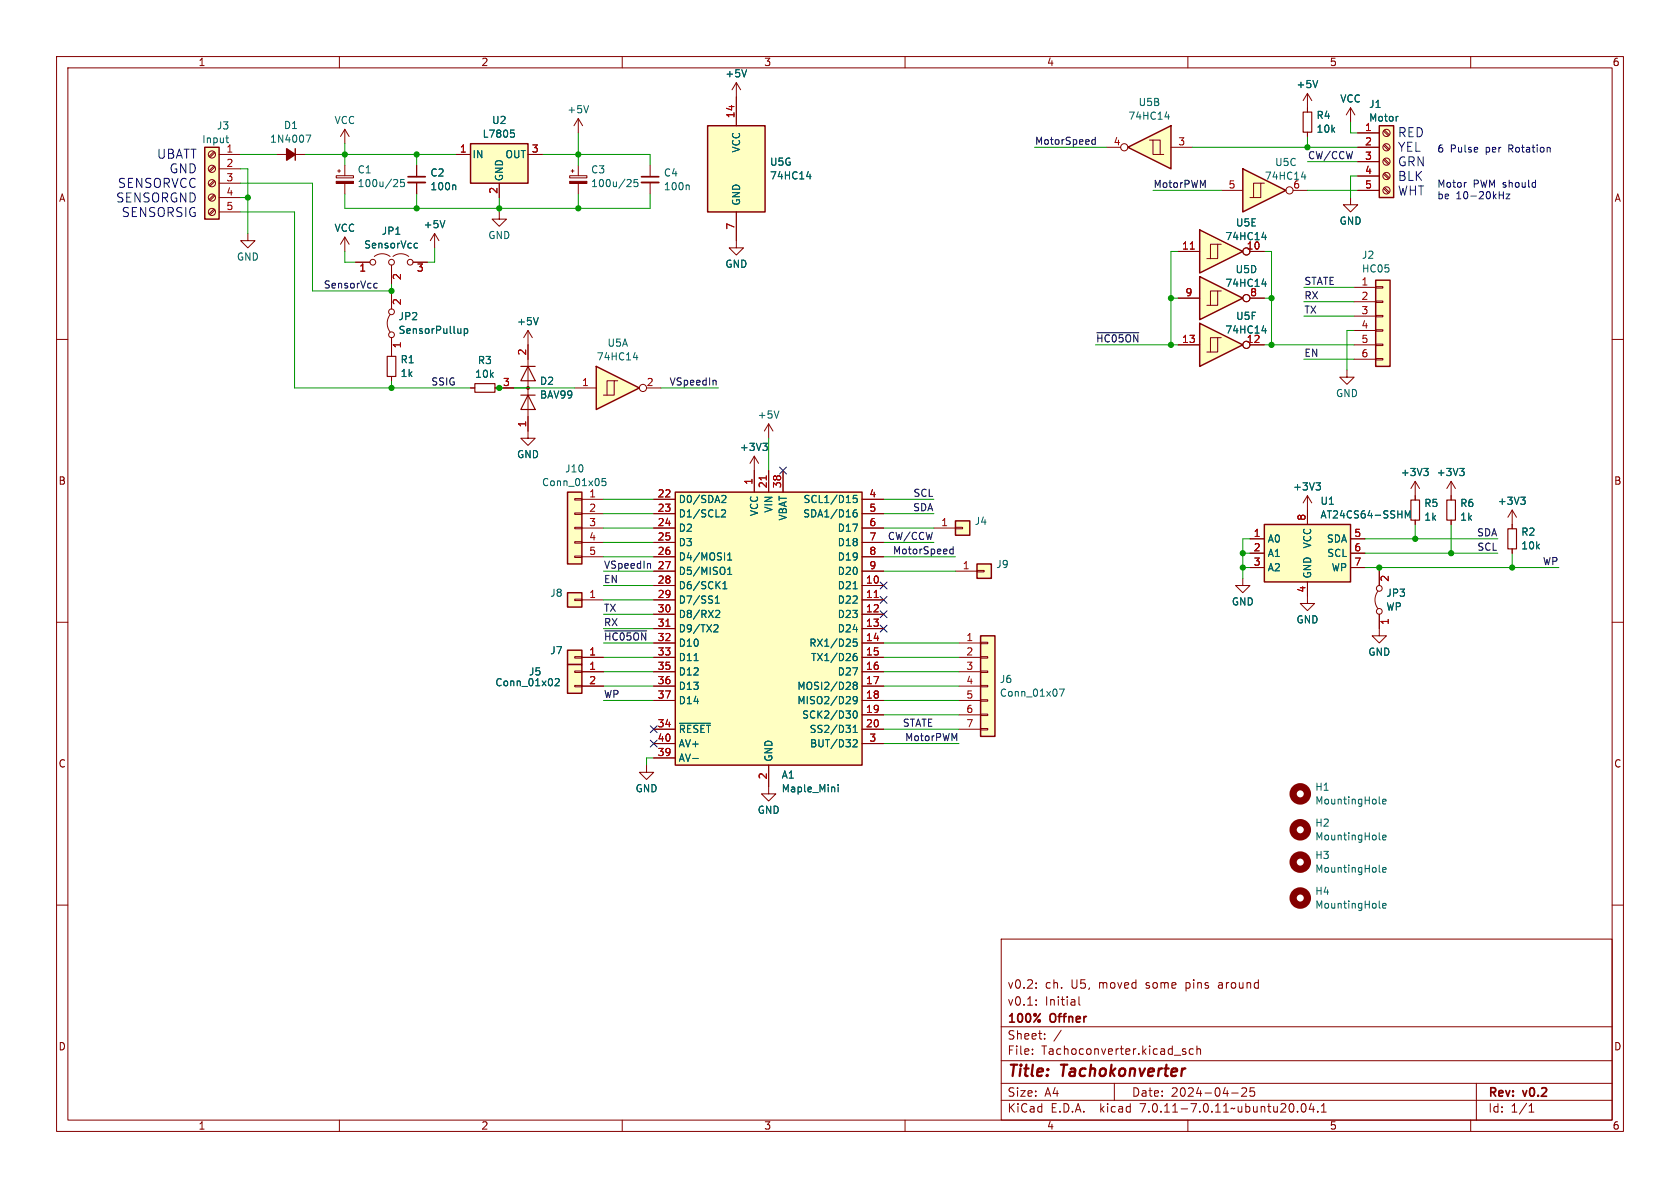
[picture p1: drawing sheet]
<svg xmlns="http://www.w3.org/2000/svg" width="297mm" height="210mm" viewBox="0 0 297 210" stroke-linecap="round" stroke-linejoin="round" font-family="sans-serif">
<g fill="none" stroke="#840000" stroke-width=".18">
<path d="M10 10h277v190h-277zM12 12h273v186h-273zM60 10v2M110 10v2M130.2 14.6l-.8 1.3M130.2 14.6v7.6M130.2 14.6l.7 1.3M160 10v2M210 10v2M260 10v2M80.6 27.3h2.6M88.3 37.5v1.2h1.2l-1.2 1.3-1.3-1.3h1.3"/>
<path d="M88.3 32.4v2.5M93.3 27.3h2.6M130.2 37.5v6.3h1.2l-1.2 1.3-1.3-1.3h1.3M10 60h2M93.3 58.4v19.1h1.3l-1.3 1.2-1.2-1.2h1.2M93.3 58.4l-.7 1.3M93.3 58.4l.8 1.3M285 60h2M83.2 68.6h.7M87.5 68.6h5.8M238.1 65.4v1.3h1.3l-1.3 1.2-1.2-1.2h1.2M231.1 87.6l-.7 1.3"/>
<path d="M231.1 87.6v2.6M231.1 87.6l.8 1.3M250.2 85.1v3.3M250.2 91.9v.8M250.2 85.1l-.8 1.3M250.2 85.1l.8 1.3M256.5 85.1l-.7 1.3M256.5 85.1v2.5M256.5 85.1l.8 1.3M10 110h2M285 110h2M10 160h2"/>
<path d="M285 160h2M177 166h108v32h-108zM183.2 177.6v.1M183.2 173.8v.1M183.2 174.6v.1M183.2 176.8v.1M190.7 176.2v1.3l.3 .2M60 198v2M110 198v2M160 198v2M177 194.5h108M177 191.5h108"/>
<path d="M177 187.5h108M177 181.5h108M182.5 186.3v.1M182.5 185.5v.1M184.7 183.6v.1M184.7 182.8v.1M187.6 182.1l-1.3 2M197 191.5v3M209 185.7l.7 .4-.2 .3-.5-.1M209.6 185.5l-.4-.1-.2 .2M210 198v2M211 185.5l-.5-.1-.3 .3v.4l.2 .2h.6"/>
<path d="M211.6 185.5l.2-.1 .4 .1v.9M211.6 184.9v1.5M217.7 193.2h1.2M219.5 192.4l.6-.1 .2 .1 .1 .3-.9 1.1h.9M221.7 192.3h-.7v.7l.2-.1h.5l.1 .3-.1 .5-.2 .1-.5-.1M229.4 196.5v.1M230.2 195.2l.2-.1a.81 .81 0 0 1 .6 .6 .81 .81 0 0 1-.3 .8l-.2 .1a.81 .81 0 0 1-.3-1.4zM231.8 195l-.3 1.1h.9M232.2 195.6v1M233 196.5v.1M233.6 196.6h.9M233.6 195.5l.4-.4v1.5"/>
<path d="M260 198v2M261 191.5v6.5M270.3 196.6h.9M270.3 195.5l.4-.4v1.5"/>
</g>
<path d="M83.9 67.8h3.6v1.5h-3.6zM92.1 69.9h2.5M92.1 64.8h2.5M93.3 69.9l1.3 2.5h-2.5zM93.3 64.8l1.3 2.5h-2.5zM249.4 88.4h1.6v3.5h-1.6z" fill="none" stroke="#840000" stroke-width=".2"/>
<path d="M132 12.3l-.4 1.3M90.3 23h.6M90.4 23.5h.3l.3 .2-.2 .5-.4 .1M142.6 31.2h.8M143.2 30.8v.8M95.2 56.1l-.5 1.3M232.7 85.3h.7l-.4 .5M233.2 85.8l.2 .3v.3l-.2 .2M251.7 82.8h.8l-.4 .5M252.2 83.3l.3 .2v.3l-.3 .3M258.1 82.8h.7l-.4 .5M258.6 83.3l.2 .2v.3l-.2 .3" fill="none" stroke="#006464" stroke-width=".18"/>
<circle cx="93.3" cy="68.6" r=".25" fill="#840000" stroke="#840000" stroke-width=".18"/>
<g fill="#ffffc2" stroke="#ffffc2" stroke-width=".18">
<path d="M125.1 22.2h10.2v15.3h-10.2z"/>
<path d="M83.2 25.4h10.1v7h-10.1z"/>
</g>
<path d="M83.2 25.4h10.1v7h-10.1zM125.1 22.2h10.2v15.3h-10.2z" fill="none" stroke="#840000" stroke-width=".25"/>
<path d="M105.4 64.8l7.6 3.8-7.6 3.8z" fill="#ffffc2"/>
<path d="M36.2 26h2.5v12.7h-2.5zM52.2 26.3v2M105.4 64.8l7.6 3.8-7.6 3.8zM100.3 87h2.6v12.7h-2.6zM119.4 87h33v48.3h-33zM168.9 92.1h2.5v2.5h-2.5zM172.7 99.7h2.6v2.5h-2.6zM223.5 92.7h15.3v10.2h-15.3zM100.3 104.8h2.6v2.5h-2.6zM100.3 114.9h2.6v2.6h-2.6zM100.3 117.5h2.6v5.1h-2.6zM173.4 112.4h2.5v17.8h-2.5z" fill="none" stroke="#840000" stroke-width=".25"/>
<g fill="none" stroke="#840000" stroke-width=".18">
<path d="M37.8 37l-.8 .8M37.8 34.4l-.8 .9M37.8 31.9l-.8 .8M37.8 29.3l-.8 .9M37.8 26.8l-.8 .8M38 37.1l-.9 .9M38 34.6l-.9 .8M38 32.1l-.9 .8M38 29.5l-.9 .9M38 27l-.9 .8M38.7 27.3h3.8M38.7 29.8h3.8"/>
<path d="M38.7 32.4h3.8M38.7 34.9h3.8M38.7 37.5h3.8M48.9 27.3h5.1M61 22.9v2.5M61 22.9l-.8 1.2M61 22.9l.7 1.2M73.7 29.2v2M73.7 32.3v2M100.7 31.1h3.1v.3h-3.1zM101 30.2h.5M101.2 30v.5"/>
<path d="M102.2 21l-.7 1.2M102.2 21v2.5M102.2 29.2v1.9M102.2 32.4v1.9M102.2 21l.8 1.2M114.9 29.2v2M114.9 32.3v2M43.8 41.3v1.2h1.3l-1.3 1.3-1.3-1.3h1.3M61 41.9l-.8 1.3M61 41.9v2.6M61 41.9l.7 1.3M69 55.6a2.54 2.54 0 0 0 0 3.1"/>
<path d="M69.2 52.1v2.5M69.2 59.7v3.3M69.2 66.5v.8M101.6 68.6h3.8M108.6 67.3h-1.3v2.6M109.2 67.3h-.6v2.6h-1.9M114.3 68.6h2.5M135.9 74.9l-.8 1.3M135.9 74.9v2.6M135.9 74.9l.8 1.3M101.6 98.3h1.3v.3h-1.3zM101.6 95.8h1.3v.2h-1.3z"/>
<path d="M101.6 93.2h1.3v.3h-1.3zM101.6 90.7h1.3v.2h-1.3zM101.6 88.1h1.3v.3h-1.3zM102.9 93.3h3.8M102.9 88.3h3.8M102.9 90.8h3.8M102.9 95.9h3.8M102.9 98.4h3.8M115.6 93.3h3.8M115.6 88.3h3.8M115.6 90.8h3.8M115.6 95.9h3.8"/>
<path d="M115.6 98.4h3.8M133.3 80.6l-.7 1.3M133.3 80.6v6.4M133.3 80.6l.8 1.3M135.9 83.2v3.8M138.4 83.2v3.8M152.4 93.3h3.8M152.4 88.3h3.8M152.4 90.8h3.8M152.4 95.9h3.8M152.4 98.4h3.8M165.1 93.3h3.8"/>
<path d="M168.9 93.2h1.3v.3h-1.3zM221 95.3h2.5M221 97.8h2.5M231.1 90.2v2.5M238.8 95.3h2.5M238.8 97.8h2.5M256.5 87.6v.8M256.5 91.9v.8M267.3 90.2l-.7 1.2M267.3 90.2v3.3M267.3 97v.8M267.3 90.2l.8 1.2"/>
<path d="M101.6 105.9h1.3v.3h-1.3zM101.6 116.1h1.3v.2h-1.3zM101.6 118.6h1.3v.3h-1.3zM102.9 116.2h3.8M102.9 118.7h3.8M102.9 106h3.8M115.6 101h3.8M115.6 113.7h3.8M115.6 116.2h3.8M115.6 118.7h3.8M115.6 106h3.8M115.6 103.5h3.8"/>
<path d="M115.6 108.6h3.8M115.6 111.1h3.8M152.4 101h3.8M152.4 113.7h3.8M152.4 116.2h3.8M152.4 118.7h3.8M152.4 106h3.8M152.4 103.5h3.8M152.4 108.6h3.8M152.4 111.1h3.8M168.9 101h3.8M169.5 113.7h3.9"/>
<path d="M169.5 116.2h3.9M169.5 118.7h3.9M172.7 100.8h1.3v.3h-1.3zM173.4 118.6h1.2v.3h-1.2zM173.4 116.1h1.2v.2h-1.2zM173.4 113.5h1.2v.3h-1.2zM219.7 102.2v1.3h1.3l-1.3 1.3-1.3-1.3h1.3M221 100.3h2.5M231.1 102.9v3.8h1.3l-1.3 1.3-1.2-1.3h1.2M238.8 100.3h2.5M243.6 104.5a2.54 2.54 0 0 0 0 3.1M243.8 108.6v3.8h1.3l-1.3 1.3-1.2-1.3h1.2"/>
<path d="M243.8 101v2.5M101.6 121.2h1.3v.2h-1.3zM102.9 121.3h3.8M114.3 135.3v1.2h1.3l-1.3 1.3-1.3-1.3h1.3M115.6 121.3h3.8M115.6 123.8h3.8M115.6 128.9h3.8M115.6 131.4h3.8M115.6 134h3.8M135.9 135.3v5h1.3l-1.3 1.3-1.3-1.3h1.3M152.4 121.3h3.8M152.4 123.8h3.8"/>
<path d="M152.4 126.4h3.8M152.4 128.9h3.8M152.4 131.4h3.8M169.5 121.3h3.9M169.5 123.8h3.9M169.5 126.4h3.9M169.5 128.9h3.9M173.4 128.8h1.2v.2h-1.2zM173.4 126.2h1.2v.3h-1.2zM173.4 123.7h1.2v.3h-1.2zM173.4 121.2h1.2v.2h-1.2z"/>
<circle cx="37.5" cy="34.9" r=".63"/>
<circle cx="37.5" cy="32.4" r=".63"/>
<circle cx="37.5" cy="29.8" r=".63"/>
<circle cx="37.5" cy="37.5" r=".63"/>
<circle cx="37.5" cy="27.3" r=".63"/>
<circle cx="69.2" cy="59.2" r=".51"/>
<circle cx="69.2" cy="55.1" r=".51"/>
<circle cx="113.7" cy="68.6" r=".63"/>
<circle cx="243.8" cy="104" r=".51"/>
<circle cx="243.8" cy="108.1" r=".51"/>
</g>
<g fill="none" stroke="#006464" stroke-width=".18">
<path d="M104 18.7l-.4 1.2M39.9 24.4h.5M40.1 25l.2 .2M54.1 23.9h.8l-.5 1.2M80.4 32.7l.2 .2v.6M111.3 31.7l.3 .3-.1 .3-.7 .7h.8M112.7 31.7h-.6v.6l.1-.1 .5 .1 .1 .2-.1 .4-.2 .1-.4-.1M121.7 32.7l.1 .2v.6M81.5 58.1v.8M81.5 58.8l-.1 .1M82.1 58.1v1.3M82.1 58.2l.3-.1 .3 .2-.1 .6h-.5"/>
<path d="M112 63.2h.8M112.6 62.8v.8M134.9 78.4h.7l-.4 .4M135.4 78.8l.2 .3v.3l-.2 .2M137.7 72.6l-.4 1.3M107.1 84.6h-.6l-.1 .6 .2-.1h.4l.1 .2v.4l-.2 .2-.5-.2M127.5 90.2l.5-.1 .3 .4-.8 .9h.8M127.8 87.6h.4l.1 .3-.8 .9h.8M128.6 99h.8M128.6 98.1l.4-.4v1.3M151.4 90.1l-.3 .1a.86 .86 0 0 0 0 1.2l.4-.1v-.5l-.2-.2-.4 .1-.1 .1M151.5 87.6h-.6l-.1 .6 .2-.1h.4l.1 .2v.4l-.2 .1-.5-.1"/>
<path d="M248.4 91.6v-1.3l.5 .9 .4-.9v1.3M268.8 87.9h.8l-.4 .5M269.4 88.4l.2 .2v.3l-.2 .3M122.7 116.8h.7M126.4 110.4l.4 .1 .1 .3-.7 .9h.7M126.5 106.6h.7M126.5 105.7l.3-.3v1.2M126.6 108l.4-.1 .2 .4-.7 .9h.7M127.8 104.1h.7M127.8 103.2l.4-.4v1.3M128.6 100.6l.4-.3v1.2M128.6 101.5h.8"/>
<path d="M150.8 104.1h.7M151.4 115.5l-.3 .1a.86 .86 0 0 0 0 1.2l.4-.1v-.5l-.2-.2-.4 .1-.1 .1M151.5 113h-.6l-.1 .6 .2-.1h.4l.1 .2v.4l-.2 .1-.5-.1M98.2 120.1l.4-.1 .3 .3-.8 .9h.8M120.1 127.9h5.5M122.5 134.1h.9M148.2 138.7v.1M148.2 139.1v.9M150.8 129.5h.7M150.8 128.6l.4-.4v1.3M150.9 130.8h.4l.2 .3-.7 .9h.7M150.9 125.8l.2-.1a.68 .68 0 0 1 .5 .6 .68 .68 0 0 1-.5 .6l-.2-.1-.1-.3z"/>
<path d="M151.1 121.1l-.3-.2 .3-.3h.2l.2 .2-.2 .3M151.1 121.1l-.3 .3 .1 .3 .2 .2 .3-.1 .1-.2v-.2l-.2-.3M151.1 121.1h.2M151.5 123.7l-.2 .2h-.4l-.1-.2 .1-.5 .4-.1 .2 .2a.84 .84 0 0 1-.3 1.1h-.3M187.3 121.8h.8l-.5 1.3M243.8 141.9l.2 .2M243.8 148.3l.2 .2M243.8 154l.2 .2M244.4 141.7l.6-.1v-.3h-.4l-.2 .2 .1 .6h.5M244.4 148.1l.6-.2v-.2l-.4-.1-.2 .2 .1 .6h.5M244.4 153.8l.6-.2v-.2l-.4-.1-.2 .2 .1 .6h.5M243.8 160.4l.2 .1"/>
<path d="M244.4 160.1l.6-.1v-.2l-.4-.1-.2 .2 .1 .6h.5"/>
</g>
<path d="M100.7 32.1h3.1v.3h-3.1z" fill="#840000" stroke="#840000" stroke-width=".18"/>
<g fill="#ffffc2" stroke="#ffffc2" stroke-width=".18">
<path d="M172.7 99.7h2.6v2.5h-2.6z"/>
<path d="M168.9 92.1h2.5v2.5h-2.5z"/>
<path d="M173.4 112.4h2.5v17.8h-2.5z"/>
<path d="M223.5 92.7h15.3v10.2h-15.3z"/>
<path d="M36.2 26h2.5v12.7h-2.5z"/>
<path d="M100.3 104.8h2.6v2.5h-2.6z"/>
<path d="M119.4 87h33v48.3h-33z"/>
<path d="M100.3 87h2.6v12.7h-2.6z"/>
<path d="M100.3 114.9h2.6v2.6h-2.6z"/>
<path d="M100.3 117.5h2.6v5.1h-2.6z"/>
</g>
<path d="M68.5 63h1.5v3.5h-1.5zM255.8 88.4h1.5v3.5h-1.5zM266.6 93.5h1.5v3.5h-1.5z" fill="none" stroke="#840000" stroke-width=".2"/>
<g fill="none" stroke="#840000" stroke-width="1.3">
<circle cx="229.9" cy="146.7" r="1.27"/>
<circle cx="229.9" cy="158.7" r="1.27"/>
<circle cx="229.9" cy="152.4" r="1.27"/>
<circle cx="229.9" cy="140.3" r="1.27"/>
</g>
<path d="M72.1 32.3h3.1M113.4 32.3h3.1" fill="none" stroke="#840000" stroke-width=".33"/>
<path d="M72.1 31.2h3.1M113.4 31.2h3.1" fill="none" stroke="#840000" stroke-width=".3"/>
<path d="M50.7 26.3l1.5 1-1.5 1z" fill="#840000" stroke="#840000" stroke-width=".25"/>
<path d="M135.5 84.1v.7M117.7 110.7h.7M154.5 105.6h.8" fill="none" stroke="#a90000" stroke-width=".18"/>
<path d="M219.7 29.8l7.6 3.9-7.6 3.8z" fill="#ffffc2"/>
<path d="M219.7 29.8l7.6 3.9-7.6 3.8z" fill="none" stroke="#840000" stroke-width=".25"/>
<g fill="none" stroke="#840000" stroke-width=".18">
<path d="M215.9 33.7h3.8M222.9 32.4h-1.3v2.5M223.5 32.4h-.6v2.5h-1.9M228.6 33.7h2.5"/>
<circle cx="228" cy="33.7" r=".63"/>
</g>
<path d="M230.1 31.3h.8M230.7 30.8v.9" fill="none" stroke="#006464" stroke-width=".18"/>
<path d="M199.4 26l7.6-3.8v7.6z" fill="#ffffc2"/>
<path d="M199.4 26l7.6-3.8v7.6zM243.2 49.5h2.5v15.3h-2.5z" fill="none" stroke="#840000" stroke-width=".25"/>
<g fill="none" stroke="#840000" stroke-width=".18">
<path d="M195.6 26h2.5M203.2 24.8h.6v2.5h1.9M203.8 24.8h1.3v2.5M207 26h3.8M76.8 41.3l-.7 1.2M76.8 41.3v2.5M76.8 41.3l.8 1.2M239.4 50.8h3.8M239.4 53.3h3.8M239.4 55.9h3.8M239.4 58.4h3.8M243.2 58.3h1.3v.2h-1.3z"/>
<path d="M243.2 55.8h1.3v.2h-1.3zM243.2 53.2h1.3v.3h-1.3zM243.2 50.7h1.3v.2h-1.3zM239.4 61h3.8M239.4 63.5h3.8M243.2 63.4h1.3v.2h-1.3zM243.2 60.8h1.3v.3h-1.3z"/>
<circle cx="198.8" cy="26" r=".63"/>
</g>
<path d="M78.6 39l-.4 1.3M206 20.7h.7M206.6 20.2v.9" fill="none" stroke="#006464" stroke-width=".18"/>
<path d="M243.2 49.5h2.5v15.3h-2.5z" fill="#ffffc2" stroke="#ffffc2" stroke-width=".18"/>
<path d="M212.1 57.2l7.6 3.8-7.6 3.8z" fill="#ffffc2"/>
<path d="M212.1 57.2l7.6 3.8-7.6 3.8z" fill="none" stroke="#840000" stroke-width=".25"/>
<g fill="none" stroke="#840000" stroke-width=".18">
<path d="M215.3 59.7h-1.3v2.5M215.9 59.7h-.6v2.5h-1.9M208.3 61h3.8M221 61h2.5"/>
<circle cx="220.3" cy="61" r=".63"/>
</g>
<path d="M223.1 58.5h.8M223.7 58v.9" fill="none" stroke="#006464" stroke-width=".18"/>
<path d="M212.1 48.9l7.6 3.8-7.6 3.8z" fill="#ffffc2"/>
<path d="M212.1 48.9l7.6 3.8-7.6 3.8z" fill="none" stroke="#840000" stroke-width=".25"/>
<g fill="none" stroke="#840000" stroke-width=".18">
<path d="M208.3 52.7h3.8M215.3 51.4h-1.3v2.6M215.9 51.4h-.6v2.6h-1.9M221 52.7h2.5"/>
<circle cx="220.3" cy="52.7" r=".63"/>
</g>
<path d="M223.1 50.2h.8M223.7 49.8v.8" fill="none" stroke="#006464" stroke-width=".18"/>
<path d="M212.1 40.6l7.6 3.9-7.6 3.8z" fill="#ffffc2"/>
<path d="M243.8 22.2h2.6v12.7h-2.6zM212.1 40.6l7.6 3.9-7.6 3.8z" fill="none" stroke="#840000" stroke-width=".25"/>
<g fill="none" stroke="#840000" stroke-width=".18">
<path d="M130.2 17.1v5.1M231.1 16.5l-.7 1.3M231.1 16.5v3.3M231.1 16.5l.8 1.3M238.8 19.1l-.8 1.2M238.8 19.1v2.5M238.8 19.1l.7 1.2M59.4 31.1h3.1v.3h-3.1zM59.7 30.2h.5M59.9 30v.5M61 29.2v1.9M61 32.4v1.9"/>
<path d="M73.7 29.2v2M73.7 32.3v2M80.6 27.3h2.6M88.3 32.4v2.5M93.3 27.3h2.6M130.2 37.5v5M231.1 23.4v.7M238.8 34.9v1.3h1.2l-1.2 1.3-1.3-1.3h1.3M240 23.5h3.8M240 26h3.8M240 28.6h3.8M240 31.1h3.8"/>
<path d="M240 33.7h3.8M244.6 33.3l.8 .9M244.6 30.8l.8 .8M244.6 28.2l.8 .9M244.6 25.7l.8 .8M244.6 23.2l.8 .8M244.8 33.1l.8 .9M244.8 30.6l.8 .8M244.8 28.1l.8 .8M244.8 25.5l.8 .9M244.8 23l.8 .8M62.9 46.4h2.5"/>
<path d="M66.2 45.3a2.26 2.26 0 0 1 2.8 0M69.2 46.9v3.3M69.2 52.1v2.5M69.2 59.7v3.3M69.5 45.3a2.26 2.26 0 0 1 2.8 0M73 46.4h2.6M208.3 44.5h3.8M208.3 52.7h3.8M215.3 43.2h-1.3v2.5M215.9 43.2h-.6v2.5h-1.9M221 44.5h2.5M221 52.7h2.5"/>
<path d="M69.2 66.5v.8M83.2 68.6h.7M87.5 68.6h3.3M93.3 61v2.5M93.3 73.7v2.5M208.3 61h3.8M221 61h2.5M115.6 88.3h3.8M115.6 90.8h3.8M115.6 93.3h3.8M115.6 95.9h3.8M115.6 98.4h3.8"/>
<path d="M133.3 83.2v3.8M135.9 83.2v3.8M138.4 83.2v3.8M152.4 88.3h3.8M152.4 90.8h3.8M152.4 93.3h3.8M152.4 95.9h3.8M152.4 98.4h3.8M221 95.3h2.5M221 97.8h2.5M231.1 90.2v2.5M238.8 95.3h2.5"/>
<path d="M238.8 97.8h2.5M250.2 87.6v.8M250.2 91.9v.8M256.5 87.6v.8M256.5 91.9v.8M267.3 92.7v.8M267.3 97v.8M102.9 118.7h3.8M102.9 116.2h3.8M115.6 118.7h3.8M115.6 116.2h3.8M115.6 103.5h3.8"/>
<path d="M115.6 106h3.8M115.6 108.6h3.8M115.6 111.1h3.8M115.6 113.7h3.8M115.6 101h3.8M152.4 118.7h3.8M152.4 116.2h3.8M152.4 103.5h3.8M152.4 106h3.8M152.4 108.6h3.8M152.4 111.1h3.8M152.4 113.7h3.8"/>
<path d="M152.4 101h3.8M221 100.3h2.5M231.1 102.9v2.5M238.8 100.3h2.5M243.8 101v2.5M243.8 108.6v2.5M102.9 121.3h3.8M115.6 121.3h3.8M115.6 123.8h3.8M115.6 128.9h3.8M115.6 131.4h3.8M115.6 134h3.8"/>
<path d="M135.9 135.3v3.8M152.4 121.3h3.8M152.4 123.8h3.8M152.4 126.4h3.8M152.4 128.9h3.8M152.4 131.4h3.8"/>
<circle cx="245.1" cy="33.7" r=".63"/>
<circle cx="245.1" cy="31.1" r=".63"/>
<circle cx="245.1" cy="23.5" r=".63"/>
<circle cx="245.1" cy="28.6" r=".63"/>
<circle cx="245.1" cy="26" r=".63"/>
<circle cx="65.9" cy="46.4" r=".51"/>
<circle cx="69.2" cy="46.4" r=".51"/>
<circle cx="72.5" cy="46.4" r=".51"/>
<circle cx="220.3" cy="52.7" r=".63"/>
<circle cx="220.3" cy="44.4" r=".63"/>
<circle cx="220.3" cy="61" r=".63"/>
</g>
<path d="M210.4 44h.8M135.5 84.1v.7M117.7 110.7h.7M154.5 105.6h.8" fill="none" stroke="#a90000" stroke-width=".18"/>
<g fill="none" stroke="#006464" stroke-width=".18">
<path d="M132 12.3l-.4 1.3M233 14.2l-.5 1.3M70.1 31.7l.2 .3-.1 .3-.7 .7h.8M71.5 31.7h-.7v.6l.2-.1 .4 .1 .1 .2v.4l-.2 .1-.5-.1M78.6 39l-.4 1.3M80.4 32.7l.2 .2v.6M90.3 23h.6M90.4 23.5h.3l.3 .2-.2 .5-.4 .1M142.6 31.2h.8M143.2 30.8v.8M247.1 20.6h.1M73.3 43.8h.5"/>
<path d="M73.3 43.1h.5M81.5 58.1v.8M81.5 58.8l-.1 .1M82.1 58.1v1.3M82.1 58.2l.3-.1 .3 .2-.1 .6h-.5M95.2 56.1l-.5 1.3M223.1 42h.8M223.1 58.5h.8M223.1 50.2h.8M223.7 41.5v.9M223.7 49.8v.8M223.7 58v.9"/>
<path d="M134.9 78.4h.7l-.4 .4M135.4 78.8l.2 .3v.3l-.2 .2M127.5 90.2l.5-.1 .3 .4-.8 .9h.8M127.8 87.6h.4l.1 .3-.8 .9h.8M128.6 99h.8M128.6 98.1l.4-.4v1.3M151.4 90.1l-.3 .1a.86 .86 0 0 0 0 1.2l.4-.1v-.5l-.2-.2-.4 .1-.1 .1M151.5 87.6h-.6l-.1 .6 .2-.1h.4l.1 .2v.4l-.2 .1-.5-.1M232.7 85.3h.7l-.4 .5M233.2 85.8l.2 .3v.3l-.2 .2M248.4 91.6v-1.3l.5 .9 .4-.9v1.3M251.7 82.8h.8l-.4 .5"/>
<path d="M252.2 83.3l.3 .2v.3l-.3 .3M258.1 82.8h.7l-.4 .5M258.6 83.3l.2 .2v.3l-.2 .3M268.8 87.9h.8l-.4 .5M269.4 88.4l.2 .2v.3l-.2 .3M122.7 116.8h.7M126.4 110.4l.4 .1 .1 .3-.7 .9h.7M126.5 106.6h.7M126.5 105.7l.3-.3v1.2M126.6 108l.4-.1 .2 .4-.7 .9h.7M127.8 104.1h.7M127.8 103.2l.4-.4v1.3"/>
<path d="M128.6 100.6l.4-.3v1.2M128.6 101.5h.8M150.8 104.1h.7M151.4 115.5l-.3 .1a.86 .86 0 0 0 0 1.2l.4-.1v-.5l-.2-.2-.4 .1-.1 .1M151.5 113h-.6l-.1 .6 .2-.1h.4l.1 .2v.4l-.2 .1-.5-.1M98.2 120.1l.4-.1 .3 .3-.8 .9h.8M120.1 127.9h5.5M122.5 134.1h.9M148.2 138.7v.1M148.2 139.1v.9M150.8 129.5h.7M150.8 128.6l.4-.4v1.3"/>
<path d="M150.9 130.8h.4l.2 .3-.7 .9h.7M150.9 125.8l.2-.1a.68 .68 0 0 1 .5 .6 .68 .68 0 0 1-.5 .6l-.2-.1-.1-.3zM151.1 121.1l-.3-.2 .3-.3h.2l.2 .2-.2 .3M151.1 121.1l-.3 .3 .1 .3 .2 .2 .3-.1 .1-.2v-.2l-.2-.3M151.1 121.1h.2M151.5 123.7l-.2 .2h-.4l-.1-.2 .1-.5 .4-.1 .2 .2a.84 .84 0 0 1-.3 1.1h-.3"/>
</g>
<path d="M243.8 22.2h2.6v12.7h-2.6z" fill="#ffffc2" stroke="#ffffc2" stroke-width=".18"/>
<path d="M59.4 32.1h3.1v.3h-3.1z" fill="#840000" stroke="#840000" stroke-width=".18"/>
<path d="M230.4 19.8h1.5v3.6h-1.5z" fill="none" stroke="#840000" stroke-width=".2"/>
<path d="M193 25.3l.3 .2h.3M193.6 24.3v1.2M193.6 24.7h-.3l-.3 .2M66.2 50.9h.5M66.2 50.1h.5M193.9 58.8h7.4M126.5 67.3l.1 .8M114.9 99.7l.1 .8M167.9 97.7l.2 .2h.4M168.5 96.6v1.3M168.5 97.1h-.4l-.2 .2M106.9 111.5h7.4" fill="none" stroke="#0f0f0f" stroke-width=".18"/>
<path d="M259.1 32.3h.1M265 34.5h.8M265.8 33.9v1.2M266.3 34.3h.6l-.6 .8h.6M274 26.1l.1 .8" fill="none" stroke="#0000c2" stroke-width=".18"/>
<g fill="none" stroke="#009600" stroke-width=".18">
<path d="M42.5 37.5h9.6v31.1h31.1M42.5 29.8h1.3v11.5M42.5 34.9h1.3M42.5 32.4h12.7v19h14M42.5 27.3h6.4M54 27.3h26.6M61 25.4v3.8M61 34.3v2.5h53.9v-2.5M73.7 27.3v1.9M73.7 34.3v2.5M88.3 34.9v2.6M95.9 27.3h19v1.9"/>
<path d="M102.2 23.5v5.7M102.2 34.3v2.5M182.9 26h12.7M203.8 33.7h12.1M210.8 26h29.2M231.1 24.1v1.9M231.1 33.7h8.9M231.1 28.6h8.9M238.8 21.6v1.9h1.2M240 31.1h-1.2v3.8M61 44.5v1.9h1.9M69.2 50.2v1.9"/>
<path d="M76.8 43.8v2.6h-1.2M207 52.7h1.3M208.3 44.5h-1.3v16.5M223.5 44.5h1.3v16.5M223.5 52.7h1.3M230.5 50.8h8.9M230.5 53.3h8.9M230.5 55.9h8.9M239.4 58.4h-1.3v7M69.2 67.3v1.3M88.3 68.6h13.3M116.8 68.6h10.2"/>
<path d="M135.9 77.5v5.7M193.7 61h14.6M223.5 61h15.9M230.5 63.5h8.9M106.7 93.3h8.9M106.7 90.8h8.9M106.7 95.9h8.9M106.7 98.4h8.9M106.7 88.3h8.9M156.2 93.3h8.9M156.2 90.8h8.9M156.2 95.9h8.9"/>
<path d="M156.2 98.4h12.7M156.2 88.3h8.9M219.7 97.8h1.3M221 95.3h-1.3v6.9M241.3 97.8h23.5M241.3 95.3h23.5M250.2 92.7v2.6M256.5 92.7v5.1M267.3 97.8v2.5M106.7 101h8.9M106.7 118.7h8.9M106.7 106h8.9"/>
<path d="M106.7 103.5h8.9M106.7 108.6h8.9M106.7 116.2h8.9M106.7 113.7h8.9M106.7 111.1h8.9M156.2 101h12.7M156.2 118.7h13.3M156.2 116.2h13.3M156.2 113.7h13.3M219.7 100.3h1.3M241.3 100.3h34.3M243.8 100.3v.7"/>
<path d="M106.7 121.3h8.9M106.7 123.8h8.9M115.6 134h-1.3v1.3M156.2 121.3h13.3M156.2 123.8h13.3M156.2 131.4h13.3M156.2 128.9h13.3M156.2 126.4h13.3"/>
</g>
<g fill="none" stroke="#000084" stroke-width=".18">
<path d="M137.8 82.6l1.2 1.2M139 82.6l-1.2 1.2M155.6 105.4l1.2 1.3M155.6 108l1.2 1.2M155.6 110.5l1.2 1.2M155.6 102.9l1.2 1.2M156.8 105.4l-1.2 1.3M156.8 108l-1.2 1.2M156.8 110.5l-1.2 1.2M156.8 102.9l-1.2 1.2M115 130.8l1.2 1.3M115 128.3l1.2 1.2"/>
<path d="M116.2 130.8l-1.2 1.3M116.2 128.3l-1.2 1.2"/>
</g>
<g fill="#009600" stroke="#009600" stroke-width=".18">
<circle cx="231.1" cy="26" r=".46"/>
<circle cx="88.3" cy="36.8" r=".46"/>
<circle cx="73.7" cy="27.3" r=".46"/>
<circle cx="73.7" cy="36.8" r=".46"/>
<circle cx="69.2" cy="51.4" r=".46"/>
<circle cx="69.2" cy="68.6" r=".46"/>
<circle cx="207" cy="61" r=".46"/>
<circle cx="207" cy="52.7" r=".46"/>
<circle cx="102.2" cy="27.3" r=".46"/>
<circle cx="102.2" cy="36.8" r=".46"/>
<circle cx="88.3" cy="68.6" r=".46"/>
<circle cx="256.5" cy="97.8" r=".46"/>
<circle cx="250.2" cy="95.3" r=".46"/>
<circle cx="224.8" cy="52.7" r=".46"/>
<circle cx="267.3" cy="100.3" r=".46"/>
<circle cx="43.8" cy="34.9" r=".46"/>
<circle cx="61" cy="27.3" r=".46"/>
<circle cx="219.7" cy="97.8" r=".46"/>
<circle cx="224.8" cy="61" r=".46"/>
<circle cx="243.8" cy="100.3" r=".46"/>
<circle cx="219.7" cy="100.3" r=".46"/>
</g>
<g font-size="2.8" fill="#840000">
<text x="178" y="190.9">Title:</text>
<text x="187.7" y="190.9">Tachokonverter</text>
</g>
<g font-size="2.2" fill="#0000c2">
<text x="27.7" y="28.2">UBATT</text>
<text x="247" y="24.4">RED</text>
<text x="247" y="26.9">YEL</text>
<text x="247" y="29.5">GRN</text>
<text x="20.5" y="35.9">SENSORGND</text>
<text x="20.8" y="33.3">SENSORVCC</text>
<text x="29.9" y="30.8">GND</text>
<text x="247" y="32.1">BLK</text>
<text x="247" y="34.7">WHT</text>
<text x="21.5" y="38.5">SENSORSIG</text>
</g>
<g font-size="2.1" fill="#840000">
<text x="178" y="178">v0.1:</text>
<text x="178" y="175">v0.2:</text>
<text x="184.7" y="178">Initial</text>
<text x="184.7" y="175">ch.</text>
<text x="189.4" y="175">U5,</text>
<text x="194.4" y="175">moved</text>
<text x="202.8" y="175">some</text>
<text x="210" y="175">pins</text>
<text x="215.9" y="175">around</text>
<text x="178" y="184">Sheet:</text>
<text x="178" y="181.2">100%</text>
<text x="185.7" y="181.2">Offner</text>
<text x="178" y="186.7">File:</text>
<text x="184.1" y="186.7">Tachoconverter.kicad_sch</text>
<text x="178" y="196.9">KiCad</text>
<text x="178" y="194.1">Size:</text>
<text x="184.7" y="194.1">A4</text>
<text x="185.7" y="196.9">E.D.A.</text>
<text x="194.6" y="196.9">kicad</text>
<text x="200" y="194.1">Date:</text>
<text x="201.8" y="196.9">7.0.11-7.0.11~ubuntu20.04.1</text>
<text x="207" y="194.1">2024-04-25</text>
<text x="263" y="194.3">Rev:</text>
<text x="263" y="196.9">Id:</text>
<text x="267.1" y="196.9">1/1</text>
<text x="269.4" y="194.3">v0.2</text>
</g>
<g font-size="1.8" fill="#840000">
<text x="35" y="11.9">1</text>
<text x="85" y="11.9">2</text>
<text x="135" y="11.9">3</text>
<text x="185" y="11.9">4</text>
<text x="235" y="11.9">5</text>
<text x="285" y="11.9">6</text>
<text x="10.3" y="35.9">A</text>
<text x="285.3" y="35.9">A</text>
<text x="10.3" y="85.9">B</text>
<text x="285.3" y="85.9">B</text>
<text x="10.3" y="135.9">C</text>
<text x="285.3" y="135.9">C</text>
<text x="10.3" y="185.9">D</text>
<text x="285.3" y="185.9">D</text>
<text x="35" y="199.9">1</text>
<text x="85" y="199.9">2</text>
<text x="135" y="199.9">3</text>
<text x="185" y="199.9">4</text>
<text x="235" y="199.9">5</text>
<text x="285" y="199.9">6</text>
</g>
<g font-size="1.8" fill="#006464">
<text x="128.1" y="13.9">+5V</text>
<text x="229.1" y="15.8">+5V</text>
<text x="38.3" y="23.1">J3</text>
<text x="50.1" y="23">D1</text>
<text x="59" y="22.1">VCC</text>
<text x="86.9" y="22.1">U2</text>
<text x="100.2" y="20.2">+5V</text>
<text x="199.4" y="21.4">74HC14</text>
<text x="201.2" y="18.9">U5B</text>
<text x="232.6" y="21.2">R4</text>
<text x="232.6" y="23.7">10k</text>
<text x="236.8" y="18.3">VCC</text>
<text x="241.9" y="19.3">J1</text>
<text x="241.9" y="21.7">Motor</text>
<text x="35.6" y="25.5">Input</text>
<text x="39.9" y="27.1">1</text>
<text x="47.6" y="25.4">1N4007</text>
<text x="83.4" y="28.2">IN</text>
<text x="85.2" y="24.5">L7805</text>
<text x="89.3" y="28.2">OUT</text>
<text x="131" y="27.1" transform="rotate(-90 131 27.1)">VCC</text>
<text x="136" y="29.5">U5G</text>
<text x="225.3" y="29.6">U5C</text>
<text x="63.1" y="30.9">C1</text>
<text x="63.1" y="33.3">100u/25</text>
<text x="76" y="31.4">C2</text>
<text x="76" y="33.8">100n</text>
<text x="89.1" y="32.1" transform="rotate(-90 89.1 32.1)">GND</text>
<text x="104.4" y="30.9">C3</text>
<text x="104.4" y="33.3">100u/25</text>
<text x="117.3" y="31.4">C4</text>
<text x="117.3" y="33.8">100n</text>
<text x="136" y="31.9">74HC14</text>
<text x="223.5" y="32">74HC14</text>
<text x="228.5" y="33.4">6</text>
<text x="59" y="41.2">VCC</text>
<text x="67.4" y="41.7">JP1</text>
<text x="74.8" y="40.5">+5V</text>
<text x="131" y="36.4" transform="rotate(-90 131 36.4)">GND</text>
<text x="218.4" y="40.2">U5E</text>
<text x="236.7" y="39.9">GND</text>
<text x="41.8" y="46.3">GND</text>
<text x="64.3" y="44.1">SensorVcc</text>
<text x="86.2" y="42.5">GND</text>
<text x="128.1" y="47.5">GND</text>
<text x="216.5" y="42.7">74HC14</text>
<text x="240.7" y="45.9">J2</text>
<text x="216.5" y="50.9">74HC14</text>
<text x="218.3" y="48.5">U5D</text>
<text x="240.7" y="48.4">HC05</text>
<text x="70.4" y="56.8">JP2</text>
<text x="70.4" y="59.2">SensorPullup</text>
<text x="91.3" y="57.7">+5V</text>
<text x="216.5" y="59.2">74HC14</text>
<text x="218.4" y="56.7">U5F</text>
<text x="70.7" y="64.4">R1</text>
<text x="84.4" y="64.6">R3</text>
<text x="105.4" y="63.9">74HC14</text>
<text x="107.3" y="61.5">U5A</text>
<text x="70.7" y="66.8">1k</text>
<text x="83.9" y="67">10k</text>
<text x="95.4" y="68.2">D2</text>
<text x="95.4" y="70.7">BAV99</text>
<text x="236.1" y="70.4">GND</text>
<text x="133.9" y="74.2">+5V</text>
<text x="91.3" y="81.2">GND</text>
<text x="99.8" y="83.7">J10</text>
<text x="130.7" y="79.9">+3V3</text>
<text x="95.7" y="86.1">Conn_01x05</text>
<text x="119.9" y="89.1">D0/SDA2</text>
<text x="142" y="89.1">SCL1/D15</text>
<text x="228.5" y="86.9">+3V3</text>
<text x="233.3" y="89.4">U1</text>
<text x="247.5" y="84.4">+3V3</text>
<text x="251.7" y="89.8">R5</text>
<text x="253.9" y="84.4">+3V3</text>
<text x="258" y="89.8">R6</text>
<text x="264.7" y="89.4">+3V3</text>
<text x="119.9" y="91.7">D1/SCL2</text>
<text x="119.9" y="94.2">D2</text>
<text x="134.2" y="91.3" transform="rotate(-90 134.2 91.3)">VCC</text>
<text x="136.8" y="90.7" transform="rotate(-90 136.8 90.7)">VIN</text>
<text x="139.3" y="92.1" transform="rotate(-90 139.3 92.1)">VBAT</text>
<text x="141.9" y="91.7">SDA1/D16</text>
<text x="148" y="94.2">D17</text>
<text x="172.2" y="93">J4</text>
<text x="233.3" y="91.9">AT24CS64-SSHM</text>
<text x="251.7" y="92.2">1k</text>
<text x="258" y="92.2">1k</text>
<text x="268.8" y="94.9">R2</text>
<text x="119.9" y="96.7">D3</text>
<text x="119.9" y="99.3">D4/MOSI1</text>
<text x="119.9" y="101.8">D5/MISO1</text>
<text x="148" y="96.7">D18</text>
<text x="148" y="99.3">D19</text>
<text x="148" y="101.8">D20</text>
<text x="176" y="100.6">J9</text>
<text x="224" y="96.1">A0</text>
<text x="224" y="98.7">A1</text>
<text x="224" y="101.2">A2</text>
<text x="232" y="97" transform="rotate(-90 232 97)">VCC</text>
<text x="234.5" y="96.1">SDA</text>
<text x="234.5" y="98.7">SCL</text>
<text x="235.3" y="101.2">WP</text>
<text x="268.8" y="97.3">10k</text>
<text x="97.2" y="105.7">J8</text>
<text x="119.9" y="104.4">D6/SCK1</text>
<text x="119.9" y="106.9">D7/SS1</text>
<text x="148" y="104.4">D21</text>
<text x="148" y="106.9">D22</text>
<text x="217.7" y="107.2">GND</text>
<text x="232" y="102.4" transform="rotate(-90 232 102.4)">GND</text>
<text x="245" y="105.7">JP3</text>
<text x="119.9" y="109.4">D8/RX2</text>
<text x="119.9" y="112">D9/TX2</text>
<text x="148" y="109.4">D23</text>
<text x="148" y="112">D24</text>
<text x="229.1" y="110.4">GND</text>
<text x="245" y="108.1">WP</text>
<text x="93.4" y="119.6">J5</text>
<text x="97.2" y="115.9">J7</text>
<text x="119.9" y="114.5">D10</text>
<text x="119.9" y="117.1">D11</text>
<text x="119.9" y="119.6">D12</text>
<text x="143" y="114.5">RX1/D25</text>
<text x="143.3" y="117.1">TX1/D26</text>
<text x="148" y="119.6">D27</text>
<text x="241.8" y="116.1">GND</text>
<text x="87.5" y="121.5">Conn_01x02</text>
<text x="119.9" y="122.1">D13</text>
<text x="119.9" y="124.7">D14</text>
<text x="140.9" y="122.1">MOSI2/D28</text>
<text x="140.9" y="124.7">MISO2/D29</text>
<text x="176.7" y="120.9">J6</text>
<text x="176.7" y="123.4">Conn_01x07</text>
<text x="119.9" y="129.8">~{RESET}</text>
<text x="141.7" y="127.2">SCK2/D30</text>
<text x="143" y="129.8">SS2/D31</text>
<text x="119.9" y="134.8">AV-</text>
<text x="119.9" y="132.3">AV+</text>
<text x="136.8" y="134.7" transform="rotate(-90 136.8 134.7)">GND</text>
<text x="138.1" y="137.8">A1</text>
<text x="143.1" y="132.3">BUT/D32</text>
<text x="112.3" y="140.3">GND</text>
<text x="138.1" y="140.3">Maple_Mini</text>
<text x="232.4" y="140">H1</text>
<text x="232.4" y="142.4">MountingHole</text>
<text x="133.9" y="144.1">GND</text>
<text x="232.4" y="146.3">H2</text>
<text x="232.4" y="148.8">MountingHole</text>
<text x="232.4" y="152.1">H3</text>
<text x="232.4" y="154.5">MountingHole</text>
<text x="232.4" y="158.4">H4</text>
<text x="232.4" y="160.8">MountingHole</text>
</g>
<g font-size="1.8" fill="#a90000">
<text x="129.9" y="21" transform="rotate(-90 129.9 21)">14</text>
<text x="241.2" y="23.2">1</text>
<text x="39.9" y="29.6">2</text>
<text x="81.2" y="27.1">1</text>
<text x="93.9" y="27.1">3</text>
<text x="196.8" y="25.8">4</text>
<text x="208.2" y="25.8">3</text>
<text x="241.2" y="25.8">2</text>
<text x="241.2" y="28.3">3</text>
<text x="39.9" y="32.1">3</text>
<text x="39.9" y="34.7">4</text>
<text x="88" y="34.4" transform="rotate(-90 88 34.4)">2</text>
<text x="217.1" y="33.4">5</text>
<text x="241.2" y="30.9">4</text>
<text x="241.2" y="33.4">5</text>
<text x="39.9" y="37.2">5</text>
<text x="129.9" y="40.7" transform="rotate(-90 129.9 40.7)">7</text>
<text x="208.9" y="44.2">11</text>
<text x="220.3" y="44.2">10</text>
<text x="63.4" y="48.3">1</text>
<text x="71.2" y="49.6" transform="rotate(-90 71.2 49.6)">2</text>
<text x="73.6" y="48.3">3</text>
<text x="209.5" y="52.5">9</text>
<text x="220.9" y="52.5">8</text>
<text x="240.6" y="50.5">1</text>
<text x="240.6" y="53.1">2</text>
<text x="71.2" y="54" transform="rotate(-90 71.2 54)">2</text>
<text x="240.6" y="55.6">3</text>
<text x="240.6" y="58.2">4</text>
<text x="71.2" y="61.7" transform="rotate(-90 71.2 61.7)">1</text>
<text x="93.1" y="62.9" transform="rotate(-90 93.1 62.9)">2</text>
<text x="208.9" y="60.7">13</text>
<text x="220.3" y="60.7">12</text>
<text x="240.6" y="60.7">5</text>
<text x="240.6" y="63.2">6</text>
<text x="88.8" y="68.3">3</text>
<text x="102.8" y="68.3">1</text>
<text x="114.2" y="68.3">2</text>
<text x="93.1" y="75.6" transform="rotate(-90 93.1 75.6)">1</text>
<text x="104.1" y="88">1</text>
<text x="116.2" y="88">22</text>
<text x="133.1" y="85.8" transform="rotate(-90 133.1 85.8)">1</text>
<text x="135.6" y="86.4" transform="rotate(-90 135.6 86.4)">21</text>
<text x="138.2" y="86.4" transform="rotate(-90 138.2 86.4)">38</text>
<text x="153.6" y="88">4</text>
<text x="104.1" y="90.6">2</text>
<text x="104.1" y="93.1">3</text>
<text x="104.1" y="95.6">4</text>
<text x="116.2" y="90.6">23</text>
<text x="116.2" y="93.1">24</text>
<text x="116.2" y="95.6">25</text>
<text x="153.6" y="90.6">5</text>
<text x="153.6" y="93.1">6</text>
<text x="153.6" y="95.6">7</text>
<text x="166.3" y="93.1">1</text>
<text x="221.5" y="95">1</text>
<text x="230.9" y="92.1" transform="rotate(-90 230.9 92.1)">8</text>
<text x="239.3" y="95">5</text>
<text x="104.1" y="98.2">5</text>
<text x="116.2" y="98.2">26</text>
<text x="116.2" y="100.7">27</text>
<text x="153.6" y="98.2">8</text>
<text x="153.6" y="100.7">9</text>
<text x="170.1" y="100.7">1</text>
<text x="221.5" y="97.5">2</text>
<text x="221.5" y="100.1">3</text>
<text x="239.3" y="97.5">6</text>
<text x="239.3" y="100.1">7</text>
<text x="104.1" y="105.8">1</text>
<text x="116.2" y="103.3">28</text>
<text x="116.2" y="105.8">29</text>
<text x="153" y="103.3">10</text>
<text x="153" y="105.8">11</text>
<text x="230.9" y="104.8" transform="rotate(-90 230.9 104.8)">4</text>
<text x="245.8" y="102.9" transform="rotate(-90 245.8 102.9)">2</text>
<text x="116.2" y="108.3">30</text>
<text x="116.2" y="110.9">31</text>
<text x="116.2" y="113.4">32</text>
<text x="153" y="108.3">12</text>
<text x="153" y="110.9">13</text>
<text x="153" y="113.4">14</text>
<text x="170.7" y="113.4">1</text>
<text x="245.8" y="110.6" transform="rotate(-90 245.8 110.6)">1</text>
<text x="104.1" y="116">1</text>
<text x="104.1" y="118.5">1</text>
<text x="116.2" y="116">33</text>
<text x="116.2" y="118.5">35</text>
<text x="153" y="116">15</text>
<text x="153" y="118.5">16</text>
<text x="170.7" y="116">2</text>
<text x="170.7" y="118.5">3</text>
<text x="104.1" y="121">2</text>
<text x="116.2" y="121">36</text>
<text x="116.2" y="123.6">37</text>
<text x="153" y="121">17</text>
<text x="153" y="123.6">18</text>
<text x="170.7" y="121">4</text>
<text x="170.7" y="123.6">5</text>
<text x="116.2" y="128.7">34</text>
<text x="116.2" y="131.2">40</text>
<text x="153" y="126.1">19</text>
<text x="153" y="128.7">20</text>
<text x="153.6" y="131.2">3</text>
<text x="170.7" y="126.1">6</text>
<text x="170.7" y="128.7">7</text>
<text x="116.2" y="133.7">39</text>
<text x="135.6" y="137.9" transform="rotate(-90 135.6 137.9)">2</text>
</g>
<g font-size="1.8" fill="#0f0f0f">
<text x="182.9" y="25.7">MotorSpeed</text>
<text x="231.1" y="28.2">CW/CCW</text>
<text x="203.8" y="33.3">MotorPWM</text>
<text x="57.1" y="51.1">SensorVcc</text>
<text x="230.5" y="53">RX</text>
<text x="230.5" y="50.5">STATE</text>
<text x="230.5" y="55.5">TX</text>
<text x="193.7" y="60.6">~{HC05ON}</text>
<text x="230.5" y="63.2">EN</text>
<text x="76.1" y="68.2">SSIG</text>
<text x="118.3" y="68.2">VSpeedIn</text>
<text x="161.4" y="87.9">SCL</text>
<text x="156.9" y="95.5">CW/CCW</text>
<text x="161.3" y="90.5">SDA</text>
<text x="261" y="94.9">SDA</text>
<text x="106.7" y="100.6">VSpeedIn</text>
<text x="157.8" y="98.1">MotorSpeed</text>
<text x="261.1" y="97.4">SCL</text>
<text x="272.7" y="100">WP</text>
<text x="106.7" y="103.2">EN</text>
<text x="106.7" y="108.2">TX</text>
<text x="106.7" y="110.8">RX</text>
<text x="106.7" y="113.3">~{HC05ON}32</text>
<text x="106.7" y="123.5">WP</text>
<text x="159.5" y="128.6">STATE</text>
<text x="159.9" y="131.1">MotorPWM</text>
</g>
<g font-size="1.8" fill="#0000c2">
<text x="254" y="27.1">6</text>
<text x="256.4" y="27.1">Pulse</text>
<text x="262.8" y="27.1">per</text>
<text x="266.9" y="27.1">Rotation</text>
<text x="254" y="33.3">Motor</text>
<text x="254" y="35.3">be</text>
<text x="257.4" y="35.3">10-20kHz</text>
<text x="260.4" y="33.3">PWM should</text>
</g>
</svg>
